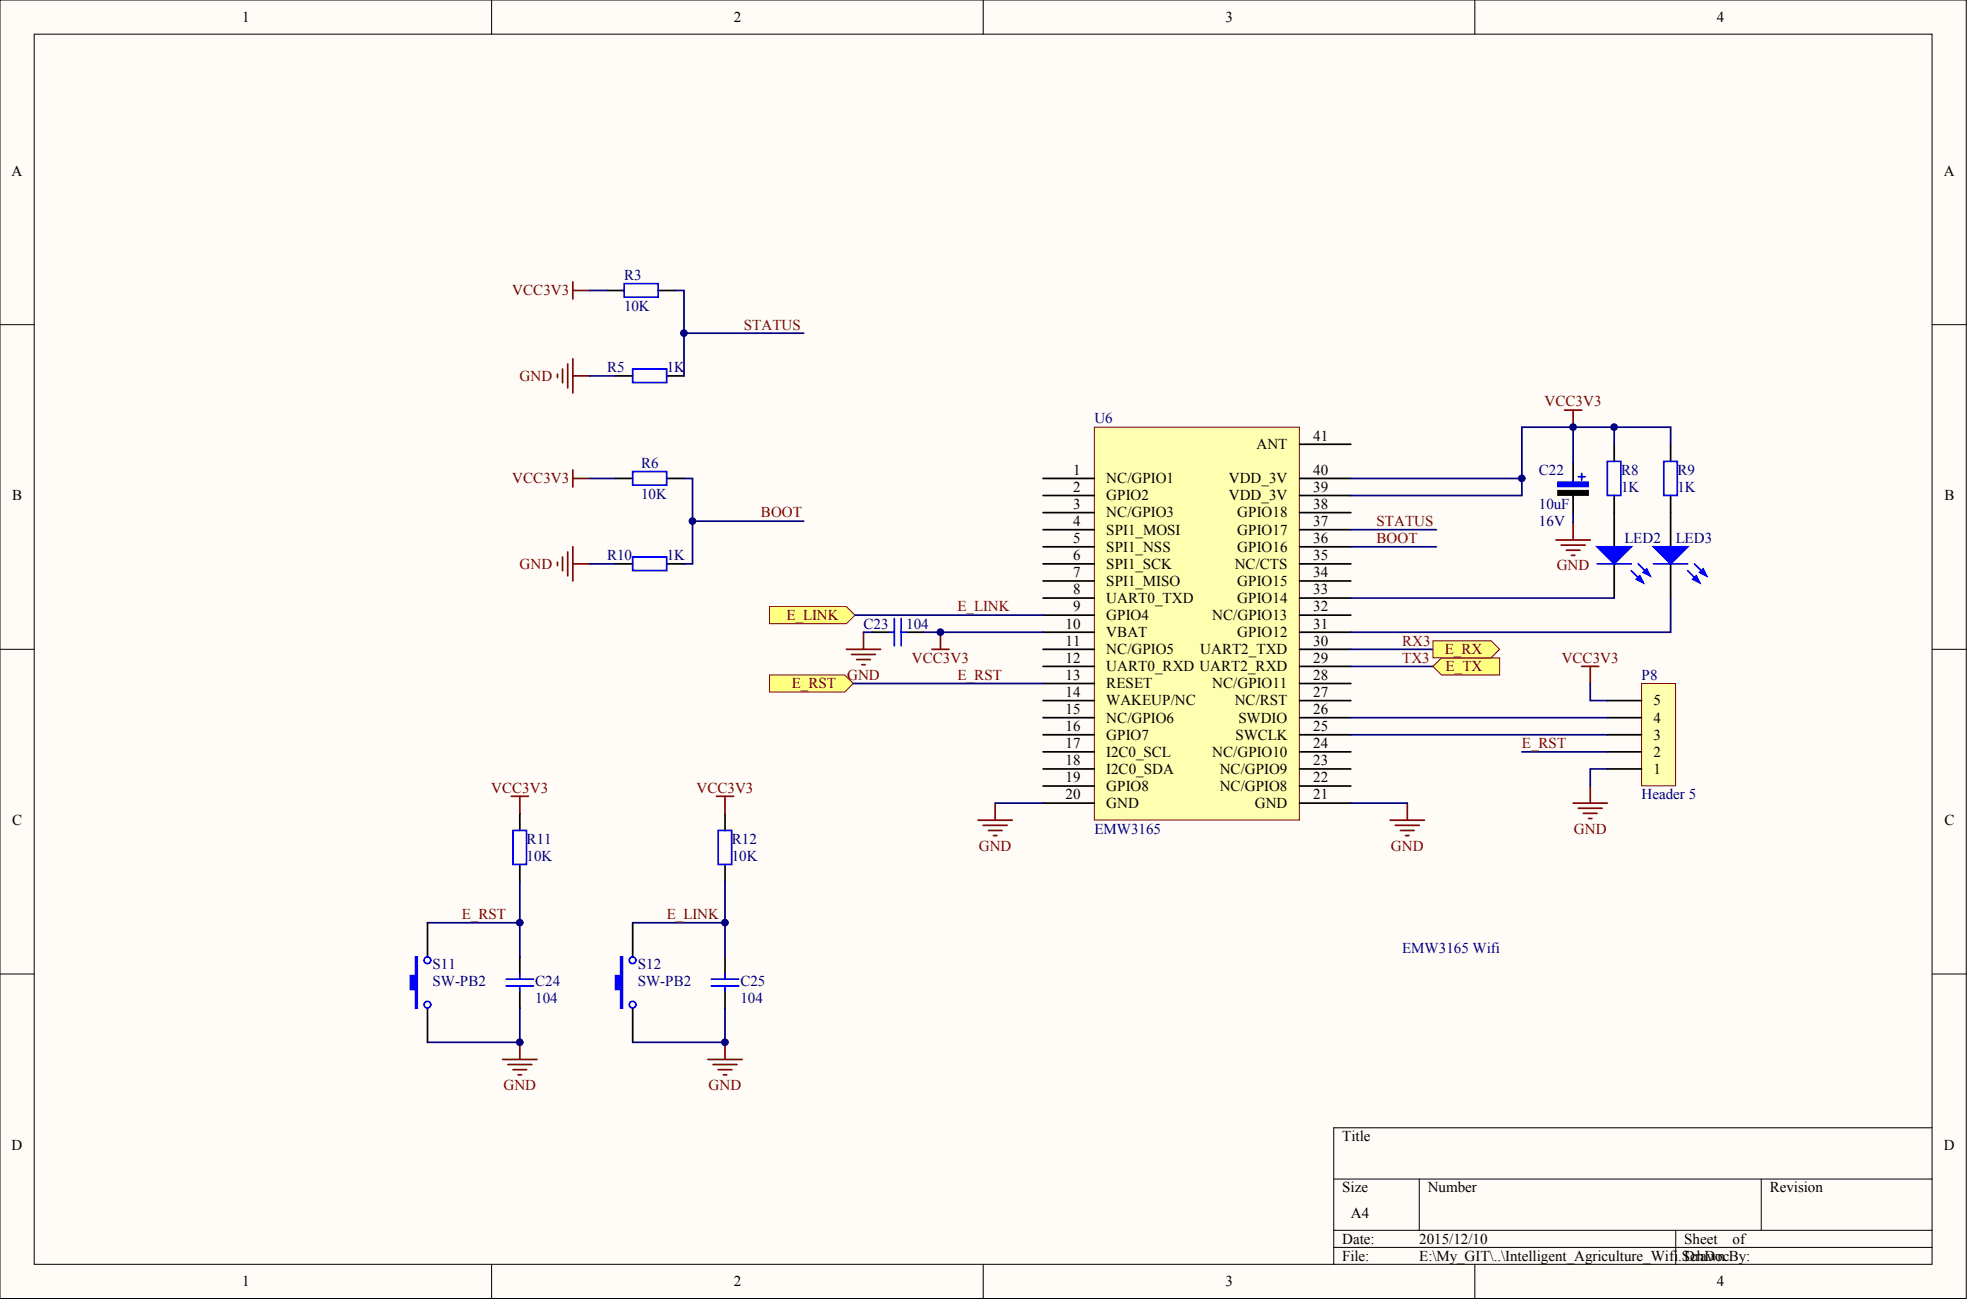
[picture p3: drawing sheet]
<svg xmlns="http://www.w3.org/2000/svg" width="486mm" height="322mm" viewBox="0 0 486 322" stroke-linecap="round" stroke-linejoin="round" font-family="sans-serif">
<g fill="#fffcf8" stroke="#000" stroke-width=".25">
<path d="M0 0h485.6v320.6h-485.6z"/>
<path d="M8.4 8.4h468.7v303.8h-468.7z"/>
</g>
<g fill="none" stroke="#000" stroke-width=".25">
<path d="M121.4 0v8.4M242.8 0v8.4M364.2 0v8.4M0 80.2h8.4M477.2 80.2h8.4M0 160.3h8.4M477.2 160.3h8.4M0 240.5h8.4M477.2 240.5h8.4M477.2 278.5h-147.8v33.7M329.4 291.1h147.8M350.5 291.1v12.7"/>
<path d="M434.9 291.1v12.7M121.4 312.2v8.5M242.8 312.2v8.5M329.4 303.8h147.8M329.4 308h147.8M364.2 312.2v8.5M413.8 303.8v8.4"/>
</g>
<path d="M270.2 105.5h50.7v97h-50.7z" fill="#ffffb0" stroke="#800000" stroke-width=".25"/>
<g fill="none" stroke="#000" stroke-width=".42">
<path d="M257.6 118.1h12.6M320.9 118.1h12.7M320.9 109.7h12.7M388.5 114.3v4.3M257.6 139.2h12.6M257.6 135h12.6M257.6 130.8h12.6M257.6 126.6h12.6M257.6 122.4h12.6M320.9 139.2h12.7M320.9 135h12.7M320.9 130.8h12.7"/>
<path d="M320.9 126.6h12.7M320.9 122.4h12.7M388.5 121.5v5.5M398.6 126.6v8.4M398.6 139.2v8.5M412.5 126.6v8.4M412.5 139.2v8.5M215.4 156.1h4.2M223.8 156.1h4.2M257.6 156.1h12.6M257.6 151.9h12.6M257.6 147.7h12.6"/>
<path d="M257.6 143.5h12.6M320.9 156.1h12.7M320.9 151.9h12.7M320.9 147.7h12.7M320.9 143.5h12.7M257.6 177.2h12.6M257.6 173h12.6M257.6 168.8h12.6M257.6 164.5h12.6M257.6 160.3h12.6M320.9 177.2h12.7M320.9 173h12.7"/>
<path d="M320.9 168.8h12.7M320.9 164.5h12.7M320.9 160.3h12.7M257.6 198.3h12.6M257.6 194.1h12.6M257.6 189.9h12.6M257.6 185.6h12.6M257.6 181.4h12.6M320.9 198.3h12.7M320.9 194.1h12.7M320.9 189.9h12.7M320.9 185.6h12.7"/>
<path d="M320.9 181.4h12.7"/>
</g>
<g fill="none" stroke="#00f" stroke-width=".42">
<path d="M388.5 118.6v1.2M389.7 117.7h1.7M390.6 116.9v1.7M394.4 139.2h8.4M404.5 139.2l3 3M408.3 139.2h8.5M418.5 139.2l2.9 3M219.6 156.1h1.2M220.8 152.7v6.8M222.5 152.7v6.8M222.5 156.1h1.3M402.8 140.9l3 3"/>
<path d="M416.8 140.9l2.9 3"/>
</g>
<g fill="none" stroke="#800000" stroke-width=".42">
<path d="M386.4 101.3h4.2M388.5 101.3v4.2M384.3 133.3h8.4M385.5 134.6h5.9M386.8 135.9h3.4M388.1 137.1h.8M388.5 129.1v4.2M213.2 156.1v4.2M232.2 156.1v4.2M209 160.3h8.5M210.3 161.6h5.9M211.6 162.9h3.3"/>
<path d="M212.8 164.1h.9M230.1 160.3h4.3M245.8 198.3v4.2M347.5 198.3v4.2M241.5 202.5h8.5M242.8 203.8h5.9M244.1 205.1h3.3M245.3 206.3h.9M343.3 202.5h8.4M344.6 203.8h5.9M345.8 205.1h3.4M347.1 206.3h.8"/>
</g>
<path d="M384.7 119h7.5v1.2h-7.5z" fill="#00f" stroke="#00f" stroke-width=".25"/>
<path d="M384.7 121.1h7.5v1.2h-7.5z" fill="#000" stroke="#000" stroke-width=".25"/>
<path d="M388.5 127v2.1M333.6 147.7h65M412.5 147.7v8.4h-78.9M333.6 160.3h20.3M333.6 164.5h20.3M245.8 198.3h11.8M333.6 198.3h13.9" fill="none" stroke="#000080" stroke-width=".42"/>
<g fill="#00f" stroke="#00f" stroke-width=".42">
<path d="M394.4 135h8.4l-4.2 4.2z"/>
<path d="M404.1 143l.8-.8 .9 1.7z"/>
<path d="M405.8 141.3l.8-.8 .9 1.7z"/>
<path d="M408.3 135h8.5l-4.3 4.2z"/>
<path d="M418 143l.9-.8 .8 1.7z"/>
<path d="M419.7 141.3l.9-.8 .8 1.7z"/>
</g>
<g fill="#ffff80" stroke="#800000" stroke-width=".25">
<path d="M190 166.7h18.6l2.1 2.1-2.1 2.1h-18.6z" fill-rule="evenodd"/>
<path d="M353.9 164.5l2.1-2.1h14.3v4.3h-14.3z" fill-rule="evenodd"/>
<path d="M353.9 158.2h14.3l2.1 2.1-2.1 2.1h-14.3z" fill-rule="evenodd"/>
</g>
<path d="M405.4 168.8h8.4v25.2h-8.4z" fill="#ffffb0" stroke="#800000" stroke-width=".25"/>
<g fill="none" stroke="#000" stroke-width=".42">
<path d="M149.9 71.7h4.2M162.6 71.7h4.2M152 92.8h4.2M164.7 92.8h4.2M152 118.1h4.2M164.7 118.1h4.2M398.6 109.7v4.2M412.5 109.7v4.2M152 139.2h4.2M164.7 139.2h4.2M398.6 122.4v4.2M412.5 122.4v4.2"/>
<path d="M396.9 177.2h8.5M396.9 173h8.5M396.9 189.9h8.5M396.9 185.6h8.5M396.9 181.4h8.5M128.4 200.8v4.3M128.4 213.5v4.2M179 200.8v4.3M179 213.5v4.2M105.6 227.8v8.5M128.4 236.3v4.2M156.2 227.8v8.5"/>
<path d="M179 236.3v4.2M105.6 248.9v8.5M128.4 244.7v4.2M156.2 248.9v8.5M179 244.7v4.2"/>
</g>
<g fill="none" stroke="#800000" stroke-width=".42">
<path d="M141.5 69.6v4.2M141.5 71.7h4.2M137.7 92.4v.8M138.9 91.1v3.4M140.2 89.9v5.9M141.5 88.6v8.4M141.5 92.8h4.2M141.5 116v4.2M141.5 118.1h4.2M137.7 138.8v.9M138.9 137.5v3.4M140.2 136.3v5.9"/>
<path d="M141.5 135v8.5M141.5 139.2h4.2M390.6 164.5h4.2M392.7 164.5v4.3M126.3 196.6h4.2M128.4 196.6v4.2M176.9 196.6h4.2M179 196.6v4.2M388.5 198.3h8.4M389.7 199.6h6M392.7 194.1v4.2M391 200.8h3.4"/>
<path d="M392.3 202.1h.8M128.4 257.4v4.2M179 257.4v4.2M124.1 261.6h8.5M125.4 262.9h5.9M126.7 264.1h3.4M127.9 265.4h.9M174.8 261.6h8.5M176.1 262.9h5.9M177.3 264.1h3.4M178.6 265.4h.9"/>
</g>
<g fill="none" stroke="#000080" stroke-width=".42">
<path d="M145.7 71.7h4.2M166.8 71.7h2.1v21.1M145.7 92.8h6.3M168.9 82.3h29.6M145.7 118.1h6.3M168.9 118.1h2.1v21.1h-2.1M333.6 118.1h42.2v4.3h-42.2M388.5 105.5v8.8M398.6 105.5h13.9v4.2M398.6 109.7v-4.2h-22.8v12.6M145.7 139.2h6.3M171 128.7h27.5"/>
<path d="M333.6 130.8h21.1M333.6 135h21.1M228 156.1h29.6M210.7 168.8h46.9M333.6 177.2h63.3M392.7 168.8v4.2h4.2M333.6 181.4h63.3M375.8 185.6h21.1M396.9 189.9h-4.2v4.2M128.4 217.7v10.1h-22.8M179 217.7v10.1h-22.8M128.4 227.8v8.5"/>
<path d="M179 227.8v8.5M128.4 248.9v8.5h-22.8M179 248.9v8.5h-22.8"/>
</g>
<g fill="none" stroke="#00f" stroke-width=".42">
<path d="M154.1 70h8.4v3.4h-8.4zM156.2 91.1h8.4v3.4h-8.4zM156.2 116.4h8.4v3.4h-8.4zM396.9 113.9h3.4v8.4h-3.4zM410.9 113.9h3.3v8.4h-3.3zM156.2 137.5h8.4v3.4h-8.4zM126.7 205.1h3.3v8.4h-3.3zM177.3 205.1h3.4v8.4h-3.4zM125 243.4h6.7M125 241.8h6.7M128.4 240.5v1.3M128.4 243.4v1.3"/>
<path d="M175.7 243.4h6.7M175.7 241.8h6.7M179 240.5v1.3M179 243.4v1.3"/>
<circle cx="105.5" cy="237.1" r=".82"/>
<circle cx="156.2" cy="237.1" r=".82"/>
<circle cx="105.5" cy="248.1" r=".82"/>
<circle cx="156.2" cy="248.1" r=".82"/>
</g>
<g fill="#00f" stroke="#00f" stroke-width=".42">
<path d="M102.6 236.3h.4v12.6h-.4v-4.6h-1.3v-3.4h1.3z" fill-rule="evenodd"/>
<path d="M153.3 236.3h.4v12.6h-.4v-4.6h-1.3v-3.4h1.3z" fill-rule="evenodd"/>
</g>
<path d="M190 149.8h19l2.1 2.1-2.1 2.1h-19z" fill-rule="evenodd" fill="#ffff80" stroke="#800000" stroke-width=".25"/>
<path d="M211.1 151.9h46.5M213.2 156.1h2.2" fill="none" stroke="#000080" stroke-width=".42"/>
<g fill="#000080" stroke="#000080" stroke-width=".25">
<circle cx="128.3" cy="257.4" r=".82"/>
<circle cx="128.3" cy="227.8" r=".82"/>
<circle cx="168.9" cy="82.3" r=".82"/>
<circle cx="171" cy="128.7" r=".82"/>
<circle cx="179" cy="257.4" r=".82"/>
<circle cx="179" cy="227.8" r=".82"/>
<circle cx="232.2" cy="156.1" r=".82"/>
<circle cx="375.8" cy="118.1" r=".82"/>
<circle cx="388.5" cy="105.5" r=".82"/>
<circle cx="398.6" cy="105.5" r=".82"/>
</g>
<g font-size="3.7">
<text x="59.8" y="5.4">1</text>
<text x="181.2" y="5.4">2</text>
<text x="302.6" y="5.4">3</text>
<text x="424" y="5.4">4</text>
<text x="2.9" y="43.4">A</text>
<text x="480" y="43.4">A</text>
<text x="310.3" y="110.9">ANT</text>
<text x="324.3" y="108.8">41</text>
<text x="265" y="117.2">1</text>
<text x="273.2" y="119.3">NC/GPIO1</text>
<text x="303.4" y="119.3">VDD_3V</text>
<text x="324.3" y="117.2">40</text>
<text x="3" y="123.6">B</text>
<text x="265" y="121.4">2</text>
<text x="265" y="125.7">3</text>
<text x="273.2" y="123.6">GPIO2</text>
<text x="303.4" y="123.6">VDD_3V</text>
<text x="324.3" y="125.7">38</text>
<text x="324.3" y="121.4">39</text>
<text x="480.2" y="123.6">B</text>
<text x="265" y="129.9">4</text>
<text x="273.2" y="127.8">NC/GPIO3</text>
<text x="273.2" y="132">SPI1_MOSI</text>
<text x="305.5" y="132">GPIO17</text>
<text x="305.5" y="127.8">GPIO18</text>
<text x="324.3" y="129.9">37</text>
<text x="265" y="134.1">5</text>
<text x="273.2" y="136.2">SPI1_NSS</text>
<text x="305.5" y="136.2">GPIO16</text>
<text x="324.3" y="134.1">36</text>
<text x="265" y="138.3">6</text>
<text x="265" y="142.5">7</text>
<text x="273.2" y="140.4">SPI1_SCK</text>
<text x="304.9" y="140.4">NC/CTS</text>
<text x="324.3" y="142.5">34</text>
<text x="324.3" y="138.3">35</text>
<text x="265" y="146.8">8</text>
<text x="273.2" y="144.7">SPI1_MISO</text>
<text x="273.2" y="148.9">UART0_TXD</text>
<text x="305.5" y="148.9">GPIO14</text>
<text x="305.5" y="144.7">GPIO15</text>
<text x="324.3" y="146.8">33</text>
<text x="263.2" y="155.2">10</text>
<text x="265" y="151">9</text>
<text x="273.2" y="153.1">GPIO4</text>
<text x="299.3" y="153.1">NC/GPIO13</text>
<text x="324.3" y="155.2">31</text>
<text x="324.3" y="151">32</text>
<text x="263.2" y="159.4">11</text>
<text x="273.2" y="157.3">VBAT</text>
<text x="273.2" y="161.5">NC/GPIO5</text>
<text x="296.4" y="161.5">UART2_TXD</text>
<text x="305.5" y="157.3">GPIO12</text>
<text x="324.3" y="159.4">30</text>
<text x="263.2" y="163.6">12</text>
<text x="263.2" y="167.9">13</text>
<text x="273.2" y="165.7">UART0_RXD UART2_RXD</text>
<text x="324.3" y="167.9">28</text>
<text x="324.3" y="163.6">29</text>
<text x="263.2" y="172.1">14</text>
<text x="273.2" y="170">RESET</text>
<text x="299.3" y="170">NC/GPIO11</text>
<text x="324.3" y="172.1">27</text>
<text x="263.2" y="176.3">15</text>
<text x="273.2" y="174.2">WAKEUP/NC</text>
<text x="273.2" y="178.4">NC/GPIO6</text>
<text x="304.9" y="174.2">NC/RST</text>
<text x="305.8" y="178.4">SWDIO</text>
<text x="324.3" y="176.3">26</text>
<text x="408.3" y="178.4">4</text>
<text x="408.3" y="174.2">5</text>
<text x="263.2" y="180.5">16</text>
<text x="263.2" y="184.7">17</text>
<text x="273.2" y="182.6">GPIO7</text>
<text x="305.1" y="182.6">SWCLK</text>
<text x="324.3" y="184.7">24</text>
<text x="324.3" y="180.5">25</text>
<text x="408.3" y="182.6">3</text>
<text x="263.2" y="189">18</text>
<text x="273.2" y="186.8">I2C0_SCL</text>
<text x="273.2" y="191.1">I2C0_SDA</text>
<text x="299.3" y="186.8">NC/GPIO10</text>
<text x="301.2" y="191.1">NC/GPIO9</text>
<text x="324.3" y="189">23</text>
<text x="408.3" y="191.1">1</text>
<text x="408.3" y="186.8">2</text>
<text x="263.2" y="193.2">19</text>
<text x="263.2" y="197.4">20</text>
<text x="273.2" y="195.3">GPIO8</text>
<text x="301.2" y="195.3">NC/GPIO8</text>
<text x="324.3" y="197.4">21</text>
<text x="324.3" y="193.2">22</text>
<text x="3" y="203.7">C</text>
<text x="273.2" y="199.5">GND</text>
<text x="309.9" y="199.5">GND</text>
<text x="480.2" y="203.7">C</text>
<text x="331.5" y="281.8">Title</text>
<text x="2.9" y="283.9">D</text>
<text x="480" y="283.9">D</text>
<text x="331.5" y="294.4">Size</text>
<text x="352.6" y="294.4">Number</text>
<text x="437" y="294.4">Revision</text>
<text x="333.6" y="300.8">A4</text>
<text x="331.5" y="307.1">Date:</text>
<text x="331.5" y="311.3">File:</text>
<text x="350.5" y="307.1">2015/12/10</text>
<text x="350.5" y="311.3">E:\My_GIT\..\Intelligent_Agriculture_Wifi.SchDoc</text>
<text x="415.9" y="307.1">Sheet</text>
<text x="415.9" y="311.3">Drawn By:</text>
<text x="427.9" y="307.1">of</text>
<text x="59.8" y="317.6">1</text>
<text x="181.2" y="317.6">2</text>
<text x="302.6" y="317.6">3</text>
<text x="424" y="317.6">4</text>
</g>
<g font-size="3.7" fill="#000080">
<text x="154.1" y="69.1">R3</text>
<text x="154.1" y="76.7">10K</text>
<text x="149.9" y="91.9">R5</text>
<text x="164.7" y="91.9">1K</text>
<text x="270.2" y="104.6">U6</text>
<text x="158.3" y="115.5">R6</text>
<text x="380" y="117.2">C22</text>
<text x="400.3" y="117.2">R8</text>
<text x="414.2" y="117.2">R9</text>
<text x="158.3" y="123.1">10K</text>
<text x="380" y="125.7">10uF</text>
<text x="400.3" y="121.4">1K</text>
<text x="414.2" y="121.4">1K</text>
<text x="380" y="129.9">16V</text>
<text x="401.1" y="134.1">LED2</text>
<text x="413.8" y="134.1">LED3</text>
<text x="149.9" y="138.3">R10</text>
<text x="164.7" y="138.3">1K</text>
<text x="213.2" y="155.2">C23</text>
<text x="223.8" y="155.2">104</text>
<text x="405.4" y="167.9">P8</text>
<text x="405.4" y="197.4">Header 5</text>
<text x="130.1" y="208.4">R11</text>
<text x="180.7" y="208.4">R12</text>
<text x="270.2" y="205.8">EMW3165</text>
<text x="130.1" y="212.6">10K</text>
<text x="180.7" y="212.6">10K</text>
<text x="106.8" y="239.2">S11</text>
<text x="157.5" y="239.2">S12</text>
<text x="346.3" y="235.4">EMW3165 Wifi</text>
<text x="106.8" y="243.4">SW-PB2</text>
<text x="132.2" y="243.4">C24</text>
<text x="157.5" y="243.4">SW-PB2</text>
<text x="182.8" y="243.4">C25</text>
<text x="132.2" y="247.6">104</text>
<text x="182.8" y="247.6">104</text>
</g>
<g font-size="3.7" fill="#800000">
<text x="126.5" y="72.9">VCC3V3</text>
<text x="183.7" y="81.4">STATUS</text>
<text x="128.3" y="94">GND</text>
<text x="381.4" y="100.3">VCC3V3</text>
<text x="126.5" y="119.3">VCC3V3</text>
<text x="187.9" y="127.8">BOOT</text>
<text x="339.9" y="129.9">STATUS</text>
<text x="339.9" y="134.1">BOOT</text>
<text x="128.3" y="140.4">GND</text>
<text x="384.4" y="140.9">GND</text>
<text x="194.2" y="153.1">E_LINK</text>
<text x="236.5" y="151">E_LINK</text>
<text x="346.3" y="159.4">RX3</text>
<text x="356.8" y="161.5">E_RX</text>
<text x="209.2" y="167.9">GND</text>
<text x="225.2" y="163.6">VCC3V3</text>
<text x="236.5" y="167.9">E_RST</text>
<text x="346.3" y="163.6">TX3</text>
<text x="357" y="165.7">E_TX</text>
<text x="385.7" y="163.6">VCC3V3</text>
<text x="195.5" y="170">E_RST</text>
<text x="375.8" y="184.7">E_RST</text>
<text x="121.3" y="195.7">VCC3V3</text>
<text x="172" y="195.7">VCC3V3</text>
<text x="388.6" y="205.8">GND</text>
<text x="241.7" y="210.1">GND</text>
<text x="343.5" y="210.1">GND</text>
<text x="114" y="226.9">E_RST</text>
<text x="164.7" y="226.9">E_LINK</text>
<text x="124.3" y="269.1">GND</text>
<text x="175" y="269.1">GND</text>
</g>
</svg>
